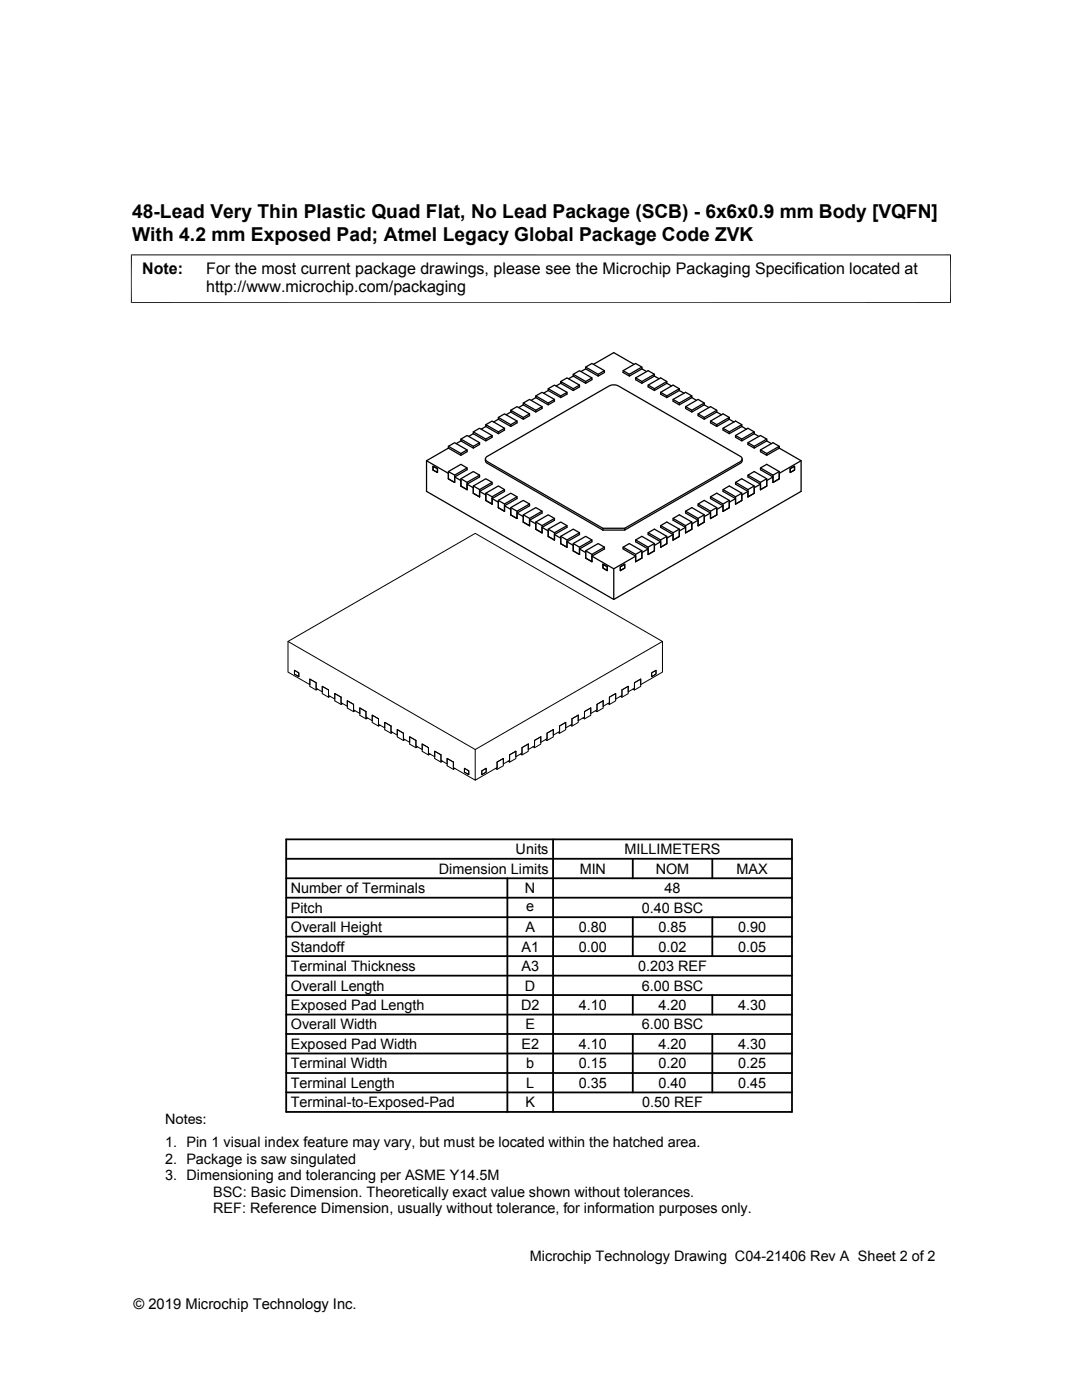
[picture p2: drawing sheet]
<svg xmlns="http://www.w3.org/2000/svg" width="216mm" height="279mm" viewBox="0 0 216 279" stroke-linecap="round" stroke-linejoin="round" font-family="sans-serif">
<g fill="none" stroke="#000" stroke-width=".2">
<path d="M26.1 50.9h163.7M26.2 50.8v9.7M189.7 50.8v9.7M26.1 60.4h163.7M57.5 128v6.1l4.3 2.5v-1.1l1.3 .7M58.8 133.8l.8 .5v.7l-.8-.5zM63.1 136.2v1.5l.3-.2M63.1 136.2l-1.3-.7v1.5l1.3 .7M63.1 136.2v1.2l1.2 .7v-1.1l1.3 .7M65.6 137.7v1.4l.3-.1M65.6 137.7l-1.3-.7v1.4l1.3 .7M65.6 137.7v1.1l1.2 .7v-1.1l1.3 .7"/>
<path d="M68.1 139.1v1.5l.3-.2M68.1 139.1l-1.3-.7v1.5l1.3 .7M68.1 139.1v1.1l1.2 .7v-1.1l1.2 .8M120.4 139.8l-1.3 .8v1.4l-.3-.1M120.4 139.8l-1.3 .8v1.1l-1.2 .7v-1.1M120.4 139.8v1.5l-1.3 .7M122.9 138.4l-1.3 .7v1.5l-.3-.2M122.9 138.4v1.5l-1.3 .7M122.9 138.4l-1.3 .7v1.1l-1.2 .7v-1.1M125.3 137l-1.2 .7v1.4l-.3-.1M125.3 137v1.4l-1.2 .7M125.3 137l-1.2 .7v1.1l-1.2 .7v-1.1"/>
<path d="M127.8 135.5l-1.2 .7v1.5l-.3-.2M127.8 135.5v1.5l-1.2 .7M127.8 135.5v1.1l4.4-2.5v-6.1l-37.4 21.6v6.1l4.4-2.5v-1.1l1.2-.7v1.4l-1.2 .7M127.8 135.5l-1.2 .7v1.2l-1.3 .7v-1.1M130 134.3l.9-.5v.7l-.9 .5zM132.2 128l-37.4-21.6-37.3 21.6 37.3 21.6M70.5 140.6v1.4l.3-.1M70.5 140.6l-1.2-.8v1.5l1.2 .7M70.5 140.6v1.1l1.3 .7v-1.1l1.2 .7M73 142v1.5l.3-.2M73 142l-1.2-.7v1.4l1.2 .8M73 142v1.1l1.3 .7v-1.1l1.2 .7"/>
<path d="M75.5 143.4v1.5l.3-.2M75.5 143.4l-1.2-.7v1.5l1.2 .7M75.5 143.4v1.1l1.3 .8v-1.1l1.2 .7M78 144.9v1.4l.3-.1M78 144.9l-1.2-.7v1.4l1.2 .7M78 144.9v1.1l1.3 .7v-1.1l1.2 .7M80.5 146.3v1.5l.3-.2M80.5 146.3l-1.2-.7v1.5l1.2 .7M80.5 146.3v1.1l1.2 .7v-1.1l1.3 .8M83 147.8v1.4l.3-.2M83 147.8l-1.3-.8v1.5l1.3 .7M83 147.8v1.1l1.2 .7v-1.1l1.3 .7"/>
<path d="M85.5 149.2v1.5l.3-.2M85.5 149.2l-1.3-.7v1.4l1.3 .8M85.5 149.2v1.1l1.2 .7v-1.1l1.3 .7M88 150.6v1.5l.3-.2M88 150.6l-1.3-.7v1.5l1.3 .7M88 150.6v1.1l1.2 .8v-1.1l1.3 .7M90.5 152.1v1.4l.3-.1M90.5 152.1l-1.3-.7v1.4l1.3 .7M90.5 152.1v1.1l4.3 2.5M92.7 153.3l.8 .5v.8l-.8-.5zM96.1 153.8l.9-.5v.8l-.9 .5zM102.9 149.9l-1.2 .7v1.5l-.3-.2"/>
<path d="M102.9 149.9v1.5l-1.2 .7M102.9 149.9l-1.2 .7v1.1l-1.3 .8v-1.1l-1.2 .7v1.4l-.3-.1M105.4 148.5l-1.2 .7v1.5l-.3-.2M105.4 148.5v1.4l-1.2 .8M105.4 148.5l-1.2 .7v1.1l-1.3 .7v-1.1M107.9 147l-1.2 .8v1.4l-.4-.2M107.9 147v1.5l-1.2 .7M107.9 147l-1.2 .8v1.1l-1.3 .7v-1.1M110.4 145.6l-1.2 .7v1.5l-.4-.2M110.4 145.6l-1.2 .7v1.1l-1.3 .7v-1.1M110.4 145.6v1.5l-1.2 .7M112.9 144.2l-1.2 .7v1.4l-.4-.1"/>
<path d="M112.9 144.2v1.4l-1.2 .7M112.9 144.2l-1.2 .7v1.1l-1.3 .7v-1.1M115.4 142.7l-1.3 .7v1.5l-.3-.2M115.4 142.7v1.5l-1.3 .7M115.4 142.7l-1.3 .7v1.1l-1.2 .8v-1.1M117.9 141.3l-1.3 .7v1.5l-.3-.2M117.9 141.3v1.4l-1.3 .8M117.9 141.3l-1.3 .7v1.1l-1.2 .7v-1.1"/>
</g>
<g fill="none" stroke="#000" stroke-width=".25">
<path d="M106.9 79.4l-.9 .5M106.9 79.4l2.5 1.4 1.2-.7v-.4l-1.2 .7v.4M106.9 79.4v-.4l2.5 1.4M106.9 79l1.3-.7 2.4 1.4M109.4 77.9l-.9 .6M109.4 77.9l2.5 1.5 1.2-.7v-.4l-1.2 .7v.4M109.4 77.9v-.3l2.5 1.4M109.4 77.6l1.2-.7 2.5 1.4M111.9 76.5l-.9 .5M111.9 76.5l2.5 1.4 1.2-.7v-.3l-1.2 .7v.3M111.9 76.5v-.4l2.5 1.5M111.9 76.1l1.2-.7 2.5 1.5"/>
<path d="M114.4 75.1l-.9 .5M114.4 75.1l2.5 1.4 1.2-.7v-.4l-1.2 .7v.4M114.4 75.1v-.4l2.5 1.4M114.4 74.7l1.2-.7 2.5 1.4M116.9 73.6l-1 .5M116.9 73.6l2.5 1.5 1.2-.8v-.3l-1.2 .7v.4M116.9 73.6v-.3l2.5 1.4M116.9 73.3l1.2-.8 2.5 1.5M118.4 72.7l4.1-2.3 4 2.3M124.3 74l1.3 .7v.4M126.8 75.4l1.3 .7v.4M128.1 73.6l.9 .5"/>
<path d="M128.1 73.3l-1.3-.8-2.5 1.5v.3l1.3 .8 2.5-1.5M128.1 73.6v-.3l-2.5 1.4M129.3 76.9l1.3 .7v.3M130.6 75.1l.9 .5M130.6 74.7l-1.3-.7-2.5 1.4v.4l1.3 .7 2.5-1.4M130.6 75.1v-.4l-2.5 1.4M131.8 78.3l1.3 .7v.4M133.1 76.5l.9 .5M133.1 76.1l-1.3-.7-2.5 1.5v.3l1.3 .7 2.5-1.4M133.1 76.5v-.4l-2.5 1.5M134.3 79.7l1.3 .7v.4M135.6 77.9l.9 .6"/>
<path d="M135.6 77.6l-1.3-.7-2.5 1.4v.4l1.3 .7 2.5-1.5M135.6 77.9v-.3l-2.5 1.4M138 79.4l1 .5M138 79l-1.2-.7-2.5 1.4v.4l1.3 .7 2.4-1.4M138 79.4v-.4l-2.4 1.4M85.1 91.9l4.4 2.6v1.1M86.4 93l.9 .5v.8l-.9-.5zM89.5 89.4l-4.4 2.5v6.2l37.4 21.5 37.4-21.5v-6.2l-4.4-2.5M89.5 89.4l2.5 1.5 1.2-.8v-.3l-1.2 .7v.4M89.5 94.1l2.5-1.4 1.2 .7v.3l-2.5 1.5v1.1l-1.2-.7zM89.5 94.1l1.2 .7M89.5 89.4v-.3l2.5 1.4"/>
<path d="M89.5 89.1l1.2-.8 2.5 1.5M90.7 95.2l1.3 .7v1.1M92 88l-1 .5M92 97l1.2 .7M92 88l2.4 1.4 1.3-.7v-.4l-1.3 .8v.3M92 97v-1.5l2.4-1.4 1.3 .7v.4l-2.5 1.4v1.1M92 95.5l1.2 .8M92 88v-.4l2.4 1.5M92 87.6l1.2-.7 2.5 1.4M93.2 96.6l1.2 .7v1.1M93.2 93.4l-2.5 1.4v1.5l-1.2-.7M94.4 86.6l-.9 .5"/>
<path d="M94.4 98.4l1.3 .8M94.4 86.6l2.5 1.4 1.3-.7v-.4l-1.3 .7v.4M94.4 98.4v-1.4l2.5-1.5 1.3 .8v.3l-2.5 1.5v1.1M94.4 97l1.3 .7M94.4 86.6v-.4l2.5 1.4M94.4 86.2l1.3-.7 2.5 1.4M95.7 98.1l1.2 .7v1.1M95.7 94.8l-2.5 1.5v1.4M96.9 91.6l.1 .6 .3 .3 23 13.3M96.9 85.1l-.9 .6M96.9 99.9l1.3 .7M96.9 85.1l2.5 1.5 1.3-.8v-.3l-1.3 .7v.4"/>
<path d="M96.9 99.9v-1.5l2.5-1.4 1.3 .7v.4l-2.5 1.4v1.1M96.9 98.4l1.3 .7M96.9 85.1v-.3l2.5 1.4M96.9 84.8l1.3-.8 2.5 1.5M98.2 99.5l1.2 .7v1.1M98.2 96.3l-2.5 1.4v1.5M99.4 83.7l-.9 .5M99.4 83.7l2.5 1.4 1.3-.7v-.4l-1.3 .8v.3M99.4 99.9l2.5-1.5 1.3 .7v.4l-2.5 1.4v1.1l-1.3-.7zM99.4 99.9l1.3 .7M99.4 83.7v-.4l2.5 1.5M99.4 83.3l1.3-.7 2.5 1.4"/>
<path d="M100.7 97.7l-2.5 1.4v1.5M101.9 82.2l-.9 .6M101.9 82.2l2.5 1.5 1.3-.7v-.4l-1.3 .7v.4M101.9 82.2v-.3l2.5 1.4M101.9 81.9l1.3-.7 2.5 1.4M103.2 99.1l-2.5 1.5v1.4l-1.3-.7M104.4 80.8l-.9 .5M104.4 80.8l2.5 1.4 1.3-.7v-.3l-1.3 .7v.3M104.4 80.8v-.4l2.5 1.5M104.4 80.4l1.3-.7 2.5 1.5M136.8 81.2l1.2 .7v.3M139.3 82.6l1.2 .7v.4"/>
<path d="M140.5 80.8l1 .5M140.5 80.4l-1.2-.7-2.5 1.5v.3l1.2 .7 2.5-1.4M140.5 80.8v-.4l-2.5 1.5M141.8 84l1.2 .8v.3M141.8 99.1l2.5 1.5v1.4M141.8 99.1l1.2-.7 2.5 1.5v1.4l-1.2 .7v-1.1l-2.5-1.4zM143 82.2l1 .6M143 81.9l-1.2-.7-2.5 1.4v.4l1.2 .7 2.5-1.5M143 82.2v-.3l-2.5 1.4M144.3 85.5l1.2 .7v.4M144.3 97.7l2.5 1.4v1.5M144.3 97.7l1.2-.7 2.5 1.4v1.5l-1.2 .7v-1.1l-2.5-1.4z"/>
<path d="M145.5 83.7l1 .5M145.5 83.3l-1.2-.7-2.5 1.4v.4l1.2 .7 2.5-1.4M145.5 83.7v-.4l-2.5 1.5M145.5 99.9l-1.2 .7M146.8 99.5l-1.3 .7v1.1l-1.2 .7M146.8 86.9l1.2 .7v.4M146.8 96.3l2.4 1.4v1.5M146.8 96.3l1.2-.8 2.5 1.5v1.4l-1.3 .8v-1.1l-2.4-1.5zM148 85.1l.9 .6M148 84.8l-1.2-.8-2.5 1.5v.3l1.2 .8 2.5-1.5M148 85.1v-.3l-2.5 1.4M148 98.4l-1.2 .7"/>
<path d="M148.1 91.6l-.1 .6-.3 .3-23 13.3h-4.4M149.2 98.1l-1.2 .7v1.1l-1.2 .7M149.2 88.3l1.3 .8v.3M149.2 94.8l2.5 1.5v1.4M149.2 94.8l1.3-.7 2.5 1.4v1.5l-1.3 .7v-1.1l-2.5-1.4zM150.5 86.6l.9 .5M150.5 86.2l-1.3-.7-2.4 1.4v.4l1.2 .7 2.5-1.4M150.5 86.6v-.4l-2.5 1.4M150.5 97l-1.3 .7M151.7 96.6l-1.2 .7v1.1l-1.3 .8M151.7 89.8l1.3 .7v.4M151.7 93.4l2.5 1.4v1.5"/>
<path d="M151.7 93.4l1.3-.7 2.5 1.4v1.5l-1.3 .7v-1.1l-2.5-1.5zM153 88l.9 .5M153 87.6l-1.3-.7-2.5 1.4v.4l1.3 .7 2.5-1.4M153 88v-.4l-2.5 1.5M153 95.5l-1.3 .8M154.2 95.2l-1.2 .7v1.1l-1.3 .7M155.5 89.1l-1.3-.8-2.5 1.5v.3l1.3 .8 2.5-1.5M155.5 89.4v-.3l-2.5 1.4M155.5 94.1l-1.3 .7M157.7 93.5l.8-.5v.8l-.8 .5zM159.9 91.9l-4.4 2.6v1.1l-1.3 .7M100.7 100.9l1.2 .8v1.1"/>
<path d="M101.9 101.3l2.5-1.4 1.3 .7v.3l-2.5 1.5v1.1l-1.3-.7zM101.9 101.3l1.3 .7M103.2 102.4l1.2 .7v1.1M104.4 104.2l1.3 .7M104.4 104.2v-1.5l2.5-1.4 1.3 .7v.4l-2.5 1.4v1.1M104.4 102.7l1.3 .8M105.7 103.8l1.2 .7v1.1M105.7 100.6l-2.5 1.4v1.5l-1.3-.7M106.9 105.6l1.3 .7M106.9 105.6v-1.4l2.5-1.5 1.2 .8v.3l-2.4 1.4v1.1M106.9 104.2l1.3 .7M108.2 105.2l1.2 .8v1.1"/>
<path d="M108.2 102l-2.5 1.5v1.4M109.4 105.6l2.5-1.4 1.2 .7v.3l-2.5 1.5v1.1l-1.2-.7zM109.4 105.6l1.2 .7M110.6 106.7l1.3 .7v1.1M110.6 103.5l-2.4 1.4v1.4M111.9 107l2.5-1.4 1.2 .7v.4l-2.5 1.4v1.1l-1.2-.7zM111.9 107l1.2 .8M113.1 108.1l1.3 .7v1.1M113.1 104.9l-2.5 1.4v1.5l-1.2-.7M114.4 109.9l1.2 .8M114.4 109.9v-1.4l2.5-1.5 1.2 .8v.3l-2.5 1.5v1.1M114.4 108.5l1.2 .7"/>
<path d="M115.6 109.6l1.3 .7v1.1M115.6 106.3l-2.5 1.5v1.4l-1.2-.7M116.9 111.4l1.2 .7M116.9 111.4v-1.5l2.5-1.4 1.2 .7v.4l-2.5 1.4v1.1M116.9 109.9l1.2 .7M118.1 111l4.4 2.5 4.3-2.5M118.1 107.8l-2.5 1.4v1.5M120.3 105.4l-23-13.3a.56 .56 0 0 1-.4-.5 .56 .56 0 0 1 .4-.5l24.2-14.1 .7-.2 1.2 .2 24.3 14.1a.57 .57 0 0 1 .4 .5 .57 .57 0 0 1-.4 .5l-23 13.3v.4M120.3 112.6l.9 .5v.8l-.9-.5zM120.6 109.2l-2.5 1.4v1.5M122.5 113.5v6.1M123.8 113.1l.9-.5v.8l-.9 .5z"/>
<path d="M124.3 109.2l2.5 1.4v1.5M124.3 109.2l1.3-.7 2.5 1.4v1.5l-1.3 .7v-1.1l-2.5-1.4zM124.7 105.4h-4.4v.4M126.8 107.8l2.5 1.4v1.5M126.8 107.8l1.3-.8 2.5 1.5v1.4l-1.3 .8v-1.1l-2.5-1.5zM128.1 109.9l-1.3 .7M129.3 109.6l-1.2 .7v1.1l-1.3 .7M129.3 106.3l2.5 1.5v1.4M129.3 106.3l1.3-.7 2.5 1.4v1.5l-1.3 .7v-1.1l-2.5-1.4zM130.6 108.5l-1.3 .7M131.8 108.1l-1.2 .7v1.1l-1.3 .8M131.8 104.9l2.5 1.4v1.5"/>
<path d="M131.8 104.9l1.3-.7 2.5 1.4v1.5l-1.3 .7v-1.1l-2.5-1.5zM133.1 107l-1.3 .8M134.3 106.7l-1.2 .7v1.1l-1.3 .7M134.3 103.5l2.5 1.4v1.4M134.3 103.5l1.3-.8 2.4 1.5v1.4l-1.2 .7v-1.1l-2.5-1.4zM135.6 105.6l-1.3 .7M136.8 105.2l-1.2 .8v1.1l-1.3 .7M136.8 102l2.5 1.5v1.4M136.8 102l1.2-.7 2.5 1.4v1.5l-1.2 .7v-1.1l-2.5-1.4zM138 104.2l-1.2 .7M139.3 103.8l-1.3 .7v1.1l-1.2 .7M139.3 100.6l2.5 1.4v1.5"/>
<path d="M139.3 100.6l1.2-.7 2.5 1.4v1.5l-1.2 .7v-1.1l-2.5-1.5zM140.5 102.7l-1.2 .8M141.8 102.4l-1.3 .7v1.1l-1.2 .7M143 101.3l-1.2 .7M144.3 100.9l-1.3 .8v1.1l-1.2 .7"/>
</g>
<g fill="none" stroke="#000" stroke-width=".36">
<path d="M57.1 179.2h100.9M57.1 175.3h100.9M57.1 171.4h100.9M57.1 167.5h100.9v54.4h-100.9zM101.2 175.3v46.6M110.4 167.5v54.4M126.3 171.4v3.9M142.1 171.4v3.9M57.1 186.9h100.9M57.1 183h100.9M57.1 198.6h100.9M57.1 194.7h100.9"/>
<path d="M57.1 190.8h100.9M126.3 183v7.8M126.3 198.6v3.9M142.1 183v7.8M142.1 198.6v3.9M57.1 214.1h100.9M57.1 206.4h100.9M57.1 202.5h100.9M57.1 210.2h100.9M57.1 218h100.9M126.3 206.4v11.6M142.1 206.4v11.6"/>
</g>
<g font-size="3.8">
<text x="26.4" y="43.5">48-Lead Very Thin Plastic Quad Flat, No Lead Package (SCB) - 6x6x0.9 mm Body [VQFN]</text>
<text x="26.4" y="48">With 4.2 mm Exposed Pad; Atmel Legacy Global Package Code ZVK</text>
</g>
<g font-size="3.2">
<text x="28.4" y="54.6">Note:</text>
<text x="41.1" y="58.3">http://www.microchip.com/packaging</text>
<text x="41.1" y="54.6">For the most current package drawings, please see the Microchip Packaging Specification located at</text>
</g>
<g font-size="2.9">
<text x="102.9" y="170.5">Units</text>
<text x="124.6" y="170.5">MILLIMETERS</text>
<text x="58" y="178.2">Number of Terminals</text>
<text x="87.6" y="174.4">Dimension Limits</text>
<text x="104.8" y="178.2">N</text>
<text x="115.7" y="174.4">MIN</text>
<text x="130.8" y="174.4">NOM</text>
<text x="132.6" y="178.2">48</text>
<text x="147" y="174.4">MAX</text>
<text x="58" y="182.1">Pitch</text>
<text x="105" y="181.8">e</text>
<text x="128" y="182.1">0.40 BSC</text>
<text x="58" y="186">Overall Height</text>
<text x="58" y="189.9">Standoff</text>
<text x="104.1" y="189.9">A1</text>
<text x="104.8" y="186">A</text>
<text x="115.5" y="186">0.80</text>
<text x="115.5" y="189.9">0.00</text>
<text x="131.4" y="186">0.85</text>
<text x="131.4" y="189.9">0.02</text>
<text x="147.3" y="186">0.90</text>
<text x="147.3" y="189.9">0.05</text>
<text x="58" y="193.8">Terminal Thickness</text>
<text x="58" y="197.7">Overall Length</text>
<text x="104.1" y="193.8">A3</text>
<text x="104.8" y="197.7">D</text>
<text x="127.3" y="193.8">0.203 REF</text>
<text x="128" y="197.7">6.00 BSC</text>
<text x="58" y="201.6">Exposed Pad Length</text>
<text x="104" y="201.6">D2</text>
<text x="115.5" y="201.6">4.10</text>
<text x="131.4" y="201.6">4.20</text>
<text x="147.3" y="201.6">4.30</text>
<text x="58" y="205.4">Overall Width</text>
<text x="58" y="209.3">Exposed Pad Width</text>
<text x="104" y="209.3">E2</text>
<text x="104.8" y="205.4">E</text>
<text x="115.5" y="209.3">4.10</text>
<text x="128" y="205.4">6.00 BSC</text>
<text x="131.4" y="209.3">4.20</text>
<text x="147.3" y="209.3">4.30</text>
<text x="58" y="213.2">Terminal Width</text>
<text x="105" y="213.2">b</text>
<text x="115.5" y="213.2">0.15</text>
<text x="131.4" y="213.2">0.20</text>
<text x="147.3" y="213.2">0.25</text>
<text x="58" y="217.1">Terminal Length</text>
<text x="58" y="221">Terminal-to-Exposed-Pad</text>
<text x="104.8" y="221">K</text>
<text x="105" y="217.1">L</text>
<text x="115.5" y="217.1">0.35</text>
<text x="128.1" y="221">0.50 REF</text>
<text x="131.4" y="217.1">0.40</text>
<text x="147.3" y="217.1">0.45</text>
<text x="32.9" y="224.3">Notes:</text>
<text x="32.9" y="228.9">1. Pin 1 visual index feature may vary, but must be located within the hatched area.</text>
<text x="32.9" y="232.2">2. Package is saw singulated</text>
<text x="32.9" y="235.5">3. Dimensioning and tolerancing per ASME Y14.5M</text>
<text x="42.5" y="238.8">BSC: Basic Dimension. Theoretically exact value shown without tolerances.</text>
<text x="42.5" y="242.2">REF: Reference Dimension, usually without tolerance, for information purposes only.</text>
<text x="105.7" y="251.7">Microchip Technology Drawing C04-21406 Rev A Sheet 2 of 2</text>
<text x="26.6" y="261.3">© 2019 Microchip Technology Inc.</text>
</g>
</svg>
